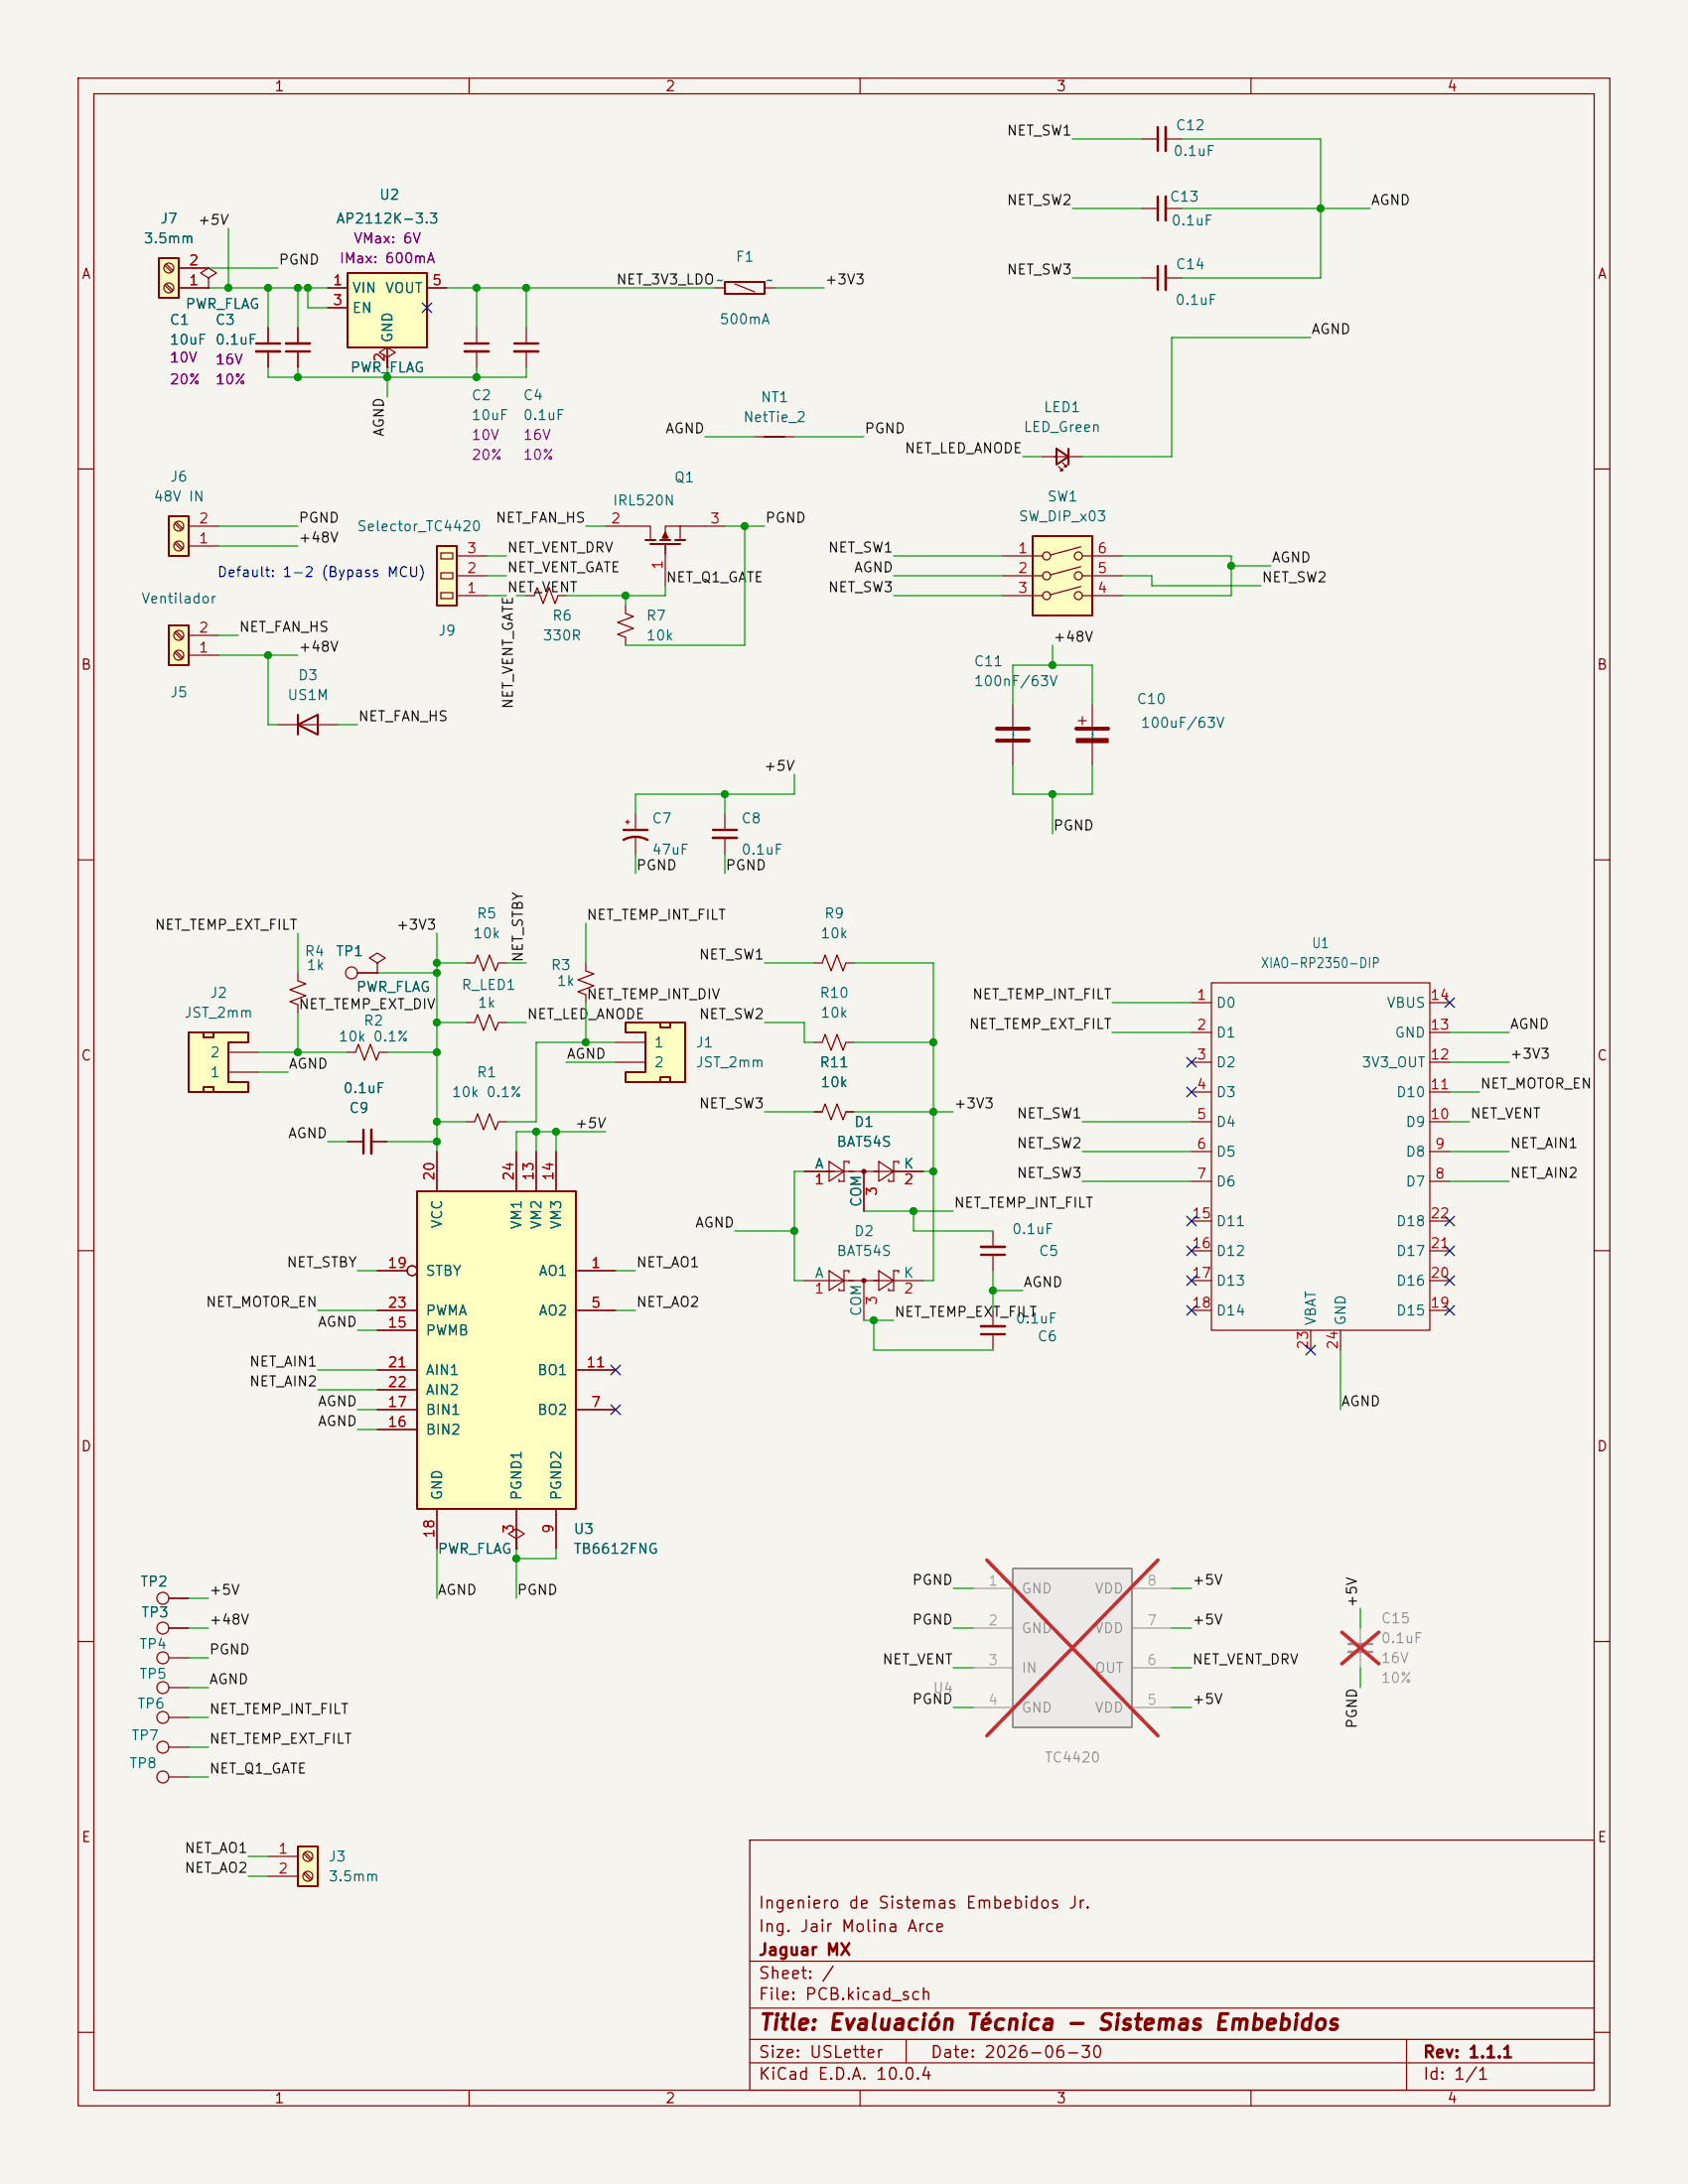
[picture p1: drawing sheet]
<svg xmlns="http://www.w3.org/2000/svg" width="216mm" height="279mm" viewBox="0 0 216 279" stroke-linecap="round" stroke-linejoin="round" font-family="sans-serif">
<path d="M0 0h215.9v279.4h-215.9z" fill="#f5f4ef" stroke="#f5f4ef" stroke-width=".13"/>
<g fill="none" stroke="#840000" stroke-width=".15">
<path d="M10 10h195.9v259.4h-195.9zM12 12h191.9v255.4h-191.9zM60 10v2M110 10v2M160 10v2M146 26.7h2.1M149.1 26.7h2M10 60h2M203.9 60h2M10 110h2M92.7 104.1v2.1M92.7 107.2v2"/>
<path d="M203.9 110h2M10 160h2M203.9 160h2M10 210h2M203.9 210h2M95.9 235.4h108v32h-108zM10 260h2M95.9 256.9h108M95.9 250.9h108M203.9 260h2M60 267.4v2M95.9 263.9h108"/>
<path d="M95.9 260.9h108M110 267.4v2M115.9 260.9v3M160 267.4v2M179.9 260.9v6.5"/>
</g>
<path d="M148.1 25.1v3.1M91.2 106.2h3" fill="none" stroke="#840000" stroke-width=".3"/>
<path d="M149.1 25.1v3.1M91.2 107.2h3" fill="none" stroke="#840000" stroke-width=".33"/>
<path d="M20.3 33h2.6v5.1h-2.6z" fill="#ffffc2"/>
<path d="M20.3 33h2.6v5.1h-2.6z" fill="none" stroke="#840000" stroke-width=".25"/>
<g fill="none" stroke="#840000" stroke-width=".15">
<path d="M21.1 36.5l.8 .8M21.1 34l.8 .8M21.3 36.3l.8 .9M21.3 33.8l.8 .8M22.9 36.8h3.8M22.9 34.3h3.8M67.3 41.9v2M67.3 45v2"/>
<circle cx="21.6" cy="36.8" r=".63"/>
<circle cx="21.6" cy="34.3" r=".63"/>
</g>
<path d="M65.8 43.9h3" fill="none" stroke="#840000" stroke-width=".3"/>
<path d="M65.8 45h3" fill="none" stroke="#840000" stroke-width=".33"/>
<path d="M21.6 80h2.5v5.1h-2.5z" fill="#ffffc2"/>
<path d="M92.7 36.1h5.1v1.5h-5.1zM97.8 55.9h2.5M135.1 57.4l1.6 1-1.6 1zM136.7 57.4v2M21.6 80h2.5v5.1h-2.5z" fill="none" stroke="#840000" stroke-width=".25"/>
<g fill="none" stroke="#840000" stroke-width=".15">
<path d="M91.4 36.8h1.3M94 36.3l2.5 1M97.8 36.8h1.3M146 35.6h2.1M149.1 35.6h2M38.1 41.9v2M38.1 45v2M96.5 55.9h5.1M133.3 58.4h5.1M135.4 59.7l.5 .5h-.3h.3v-.3M135.9 59.2l.5 .5h-.3h.3v-.3M22.4 83.5l.8 .8"/>
<path d="M22.4 80.9l.8 .9M22.5 83.3l.9 .9M22.5 80.8l.9 .8M24.1 83.8h3.8M24.1 81.3h3.8M137.9 92.2h1M138.4 91.7v1M139.7 90.2v2.8M139.7 95v2.8"/>
<circle cx="22.9" cy="83.8" r=".63"/>
<circle cx="22.9" cy="81.3" r=".63"/>
</g>
<path d="M148.1 34v3.1M36.6 45h3" fill="none" stroke="#840000" stroke-width=".3"/>
<path d="M149.1 34v3.1M36.6 43.9h3" fill="none" stroke="#840000" stroke-width=".33"/>
<path d="M137.7 93.2h4" fill="none" stroke="#840000" stroke-width=".51"/>
<path d="M137.7 94.5h4v.5h-4z" fill="#840000" stroke="#840000" stroke-width=".15"/>
<path d="M132.1 68.6h7.6v10.1h-7.6z" fill="#ffffc2"/>
<g fill="none" stroke="#840000" stroke-width=".15">
<path d="M128.3 71.1h5M128.3 73.7h5M128.3 76.2h5M138.3 70l-3.9 1M138.3 72.5l-3.9 1M138.3 75l-3.9 1.1M138.4 71.1h5.1M138.4 73.7h5.1M138.4 76.2h5.1M35.6 92.7h7.6"/>
<circle cx="133.9" cy="71.1" r=".51"/>
<circle cx="133.9" cy="76.2" r=".51"/>
<circle cx="133.9" cy="73.7" r=".51"/>
<circle cx="137.9" cy="71.1" r=".51"/>
<circle cx="137.9" cy="73.7" r=".51"/>
<circle cx="137.9" cy="76.2" r=".51"/>
</g>
<path d="M132.1 68.6h7.6v10.1h-7.6zM38.1 92.7l2.5-1.3v2.6zM38.1 91.4v2.6" fill="none" stroke="#840000" stroke-width=".25"/>
<path d="M55.9 69.9h2.5v7.6h-2.5z" fill="#ffffc2"/>
<path d="M55.9 69.9h2.5v7.6h-2.5z" fill="none" stroke="#840000" stroke-width=".25"/>
<path d="M49.5 45.7l1-.6-1-.6-1 .6 1 .6v1.3M49.5 47h.1M56.4 75.8h1.5v.8h-1.5zM56.4 73.3h1.5v.7h-1.5zM56.4 70.7h1.5v.8h-1.5zM58.4 76.2h3.8M58.4 73.7h3.8M58.4 71.1h3.8M59.7 123.2h1l.4-1 .7 2 .8-2 .8 2 .4-1h1" fill="none" stroke="#840000" stroke-width=".15"/>
<path d="M44.4 34.9h10.2v9.6h-10.2z" fill="#ffffc2"/>
<path d="M44.4 34.9h10.2v9.6h-10.2z" fill="none" stroke="#840000" stroke-width=".25"/>
<g fill="none" stroke="#840000" stroke-width=".15">
<path d="M41.9 36.8h2.5M41.9 39.4h2.5M54.6 36.8h2.5M34.3 41.9v2M34.3 45v2M49.5 44.5v2.5M67.3 76.2h1l.4-1 .8 2 .7-2 .8 2 .4-1h1M45.7 124.5h2.6M74.9 123.2v1l1 .4-2 .7 2 .8-2 .8 1 .4v1"/>
<circle cx="45" cy="124.5" r=".76"/>
</g>
<path d="M32.8 43.9h3" fill="none" stroke="#840000" stroke-width=".3"/>
<path d="M32.8 45h3" fill="none" stroke="#840000" stroke-width=".33"/>
<path d="M21.6 66h2.5v5.1h-2.5z" fill="#ffffc2"/>
<path d="M21.6 66h2.5v5.1h-2.5zM82.5 69.1h1.3M83.2 69.6h3.8M84.5 69.1h1.2M86.4 69.1h1.2" fill="none" stroke="#840000" stroke-width=".25"/>
<g fill="none" stroke="#840000" stroke-width=".15">
<path d="M146 17.8h2.1M149.1 17.8h2M26.7 35.6l1-.7-1-.6-1 .6 1 .7v1.2M26.7 36.8h.1M61 41.9v2M61 45v2M22.4 69.5l.8 .9M22.4 67l.8 .8M22.5 69.3l.9 .9M22.5 66.8l.9 .8M24.1 69.9h3.8M24.1 67.3h3.8"/>
<path d="M77.5 67.3h5.7v1.8M80 77.5v1l1 .4-2 .7 2 .8-2 .8 1 .3v1.1M85.1 69.6v5.3M87 67.3h-1.9v1.8M92.7 67.3h-5.7v1.8M129.5 90.2v2.8M129.5 95v2.8M80 105.2h.5M80.3 104.9v.5M81.3 104.1v2.1M81.3 107.2v2M38.1 124.5v1l1 .4-2 .7 2 .8-2 .7 1 .4v1"/>
<path d="M44.4 134.6h1.1l.3-1 .8 2 .8-2 .7 2 .4-1h1M48.3 123.2l1-.6-1-.7-1.1 .7 1.1 .6v1.3M48.3 124.5h.1M59.7 130.8h1l.4-1 .7 2 .8-2 .8 2 .4-1h1M104.1 123.2h1.1l.3-1 .8 2 .8-2 .7 2 .4-1h1M104.1 133.4h1.1l.3-1.1 .8 2.1 .8-2.1 .7 2.1 .4-1h1M152.4 128.3h2.5M152.4 132.1h2.5M152.4 135.9h2.5M152.4 139.7h2.5M154.9 125.7h28v44.5h-28zM182.9 128.3h2.5"/>
<path d="M182.9 132.1h2.5M182.9 135.9h2.5M182.9 139.7h2.5M152.4 143.5h2.5M152.4 147.3h2.5M152.4 151.1h2.5M152.4 156.2h2.5M182.9 143.5h2.5M182.9 147.3h2.5M182.9 151.1h2.5M182.9 156.2h2.5M152.4 160h2.5"/>
<path d="M152.4 163.8h2.5M152.4 167.6h2.5M167.6 170.2v2.5M171.4 170.2v2.5M182.9 160h2.5M182.9 163.8h2.5M182.9 167.6h2.5"/>
<circle cx="22.9" cy="69.8" r=".63"/>
<circle cx="22.9" cy="67.3" r=".63"/>
</g>
<path d="M127.5 93.2h4.1M127.5 94.7h4.1" fill="none" stroke="#840000" stroke-width=".51"/>
<path d="M172.5 210.3h3" fill="none" stroke="#9c9b98" stroke-width=".3"/>
<path d="M172.5 211.3h3" fill="none" stroke="#9c9b98" stroke-width=".33"/>
<path d="M174 208.3v2M174 211.3v2.1" fill="none" stroke="#9c9b98" stroke-width=".15"/>
<path d="M171.6 208.8l4.8 4M176.4 208.8l-4.8 4" fill="none" stroke="#e12e31" stroke-width=".46"/>
<path d="M148.1 16.3v3M59.4 43.9h3.1M79.8 107.4a3.2 3.2 0 0 1 3 0M79.8 106.2h3" fill="none" stroke="#840000" stroke-width=".3"/>
<path d="M149.1 16.3v3M59.4 45h3.1" fill="none" stroke="#840000" stroke-width=".33"/>
<path d="M85.1 68.1l.4 .7h-.8z" fill="#840000" stroke="#840000" stroke-width=".15"/>
<path d="M80 130.8h7.6v7.6h-7.6v-1.2h2.5v-5.1h-2.5z" fill="#ffffc2"/>
<path d="M80 130.8h7.6v7.6h-7.6v-1.2h2.5v-5.1h-2.5zM84.5 130.8h1.2v.6h-1.2zM84.5 137.8h1.2v.6h-1.2z" fill="none" stroke="#840000" stroke-width=".25"/>
<g fill="none" stroke="#840000" stroke-width=".15">
<path d="M78.7 133.4h3.8M78.7 135.9h3.8M44.4 146.1h2.1M47.5 146.1h2M59.7 143.5h1l.4-1 .7 2 .8-2 .8 2 .4-1h1M102.9 149.9h15.2M104.1 142.2h1.1l.3-1 .8 2.1 .8-2.1 .7 2.1 .4-1.1h1M106 148.6l1.9 1.3-1.9 1.2zM108.6 148.8v-.2h-.7v2.5h-.6v-.2M110.5 149.9v5M112.4 148.6l1.9 1.3-1.9 1.2zM114.9 148.8v-.2h-.6v2.5h-.6v-.2"/>
<path d="M102.9 163.8h15.2M106 162.6l1.9 1.2-1.9 1.3zM108.6 162.8v-.2h-.7v2.5h-.6v-.3M110.5 163.8v5.1M112.4 162.6l1.9 1.2-1.9 1.3zM114.9 162.8v-.2h-.6v2.5h-.6v-.3M66 196.9l1.1-.7-1.1-.6-1 .6 1 .7v1.2M66 198.1h.1"/>
</g>
<g fill="#840000" stroke="#840000" stroke-width=".15">
<circle cx="110.5" cy="149.9" r=".25"/>
<circle cx="110.5" cy="163.8" r=".25"/>
</g>
<path d="M46.5 144.5v3.1" fill="none" stroke="#840000" stroke-width=".3"/>
<path d="M47.5 144.5v3.1" fill="none" stroke="#840000" stroke-width=".33"/>
<path d="M24.1 132.1h7.6v1.3h-2.5v5h2.5v1.3h-7.6z" fill="#ffffc2"/>
<path d="M24.1 132.1h7.6v1.3h-2.5v5h2.5v1.3h-7.6zM26 139.1h1.3v.6h-1.3zM26 132.1h1.3v.6h-1.3z" fill="none" stroke="#840000" stroke-width=".25"/>
<g fill="none" stroke="#840000" stroke-width=".15">
<path d="M29.2 137.2h3.8M29.2 134.6h3.8M127 157.5v2M127 160.5v2.1M127 167.6v2.1M127 170.7v2M21.6 204.5h2.5"/>
<circle cx="20.8" cy="204.5" r=".76"/>
</g>
<path d="M125.5 170.7h3M125.5 160.5h3" fill="none" stroke="#840000" stroke-width=".3"/>
<path d="M125.5 159.5h3M125.5 169.7h3" fill="none" stroke="#840000" stroke-width=".33"/>
<path d="M129.5 200.7h15.3v20.3h-15.3z" fill="#ebeae8"/>
<path d="M129.5 200.7h15.3v20.3h-15.3z" fill="none" stroke="#9c9b98" stroke-width=".25"/>
<path d="M124.5 203.2h5M124.5 208.3h5M124.5 213.4h5M124.5 218.4h5M144.8 203.2h5.1M144.8 208.3h5.1M144.8 213.4h5.1M144.8 218.4h5.1" fill="none" stroke="#9c9b98" stroke-width=".15"/>
<path d="M126.2 199.6l21.9 22.5M148.1 199.6l-21.9 22.5" fill="none" stroke="#e12e31" stroke-width=".46"/>
<path d="M53.3 152.4h20.4v40.6h-20.4z" fill="#ffffc2"/>
<path d="M53.3 152.4h20.4v40.6h-20.4z" fill="none" stroke="#840000" stroke-width=".25"/>
<g fill="none" stroke="#840000" stroke-width=".15">
<path d="M55.9 147.3v5.1M66 147.3v5.1M68.6 147.3v5.1M71.1 147.3v5.1M48.3 162.6h3.8M48.3 167.6h5M48.3 175.3h5M48.3 170.2h5M48.3 177.8h5M73.7 162.6h5M73.7 167.6h5M73.7 175.3h5"/>
<path d="M48.3 180.3h5M48.3 182.9h5M55.9 193v5.1M66 193v5.1M71.1 193v5.1M73.7 180.3h5M21.6 215.9h2.5M21.6 219.7h2.5M21.6 223.5h2.5M21.6 227.3h2.5"/>
<circle cx="52.7" cy="162.6" r=".63"/>
<circle cx="20.8" cy="219.7" r=".76"/>
<circle cx="20.8" cy="215.9" r=".76"/>
<circle cx="20.8" cy="223.5" r=".76"/>
<circle cx="20.8" cy="227.3" r=".76"/>
</g>
<path d="M38.1 236.2h2.5v5.1h-2.5z" fill="#ffffc2"/>
<path d="M38.1 236.2h2.5v5.1h-2.5z" fill="none" stroke="#840000" stroke-width=".25"/>
<g fill="none" stroke="#840000" stroke-width=".15">
<path d="M22.9 36.8h3.8M22.9 34.3h3.8M26.7 36.8h.1M41.9 36.8h2.5M41.9 39.4h2.5M54.6 36.8h2.5M34.3 41.9v2M34.3 45v2M38.1 41.9v2M38.1 45v2M49.5 47h.1M49.5 44.5v2.5"/>
<path d="M45.7 124.5h2.6M48.3 124.5h.1M44.4 146.1h2.1M47.5 146.1h2M55.9 147.3v5.1M66 147.3v5.1M68.6 147.3v5.1M71.1 147.3v5.1M102.9 149.9h3.8M104.1 142.2h1.1M108.2 142.2h1M110.5 149.9v5"/>
<path d="M114.3 149.9h3.8M48.3 162.6h3.8M48.3 167.6h5M48.3 175.3h5M48.3 170.2h5M48.3 177.8h5M73.7 162.6h5M73.7 167.6h5M73.7 175.3h5M48.3 180.3h5M48.3 182.9h5M55.9 193v5.1"/>
<path d="M66 198.1h.1M66 193v5.1M71.1 193v5.1M73.7 180.3h5M21.6 212.1h2.5M21.6 208.3h2.5M21.6 204.5h2.5M34.3 237.5h3.8M38.8 237.2l.9 .8M38.8 239.7l.9 .8M39 237l.9 .8M39 239.5l.9 .9"/>
<path d="M34.3 240h3.8"/>
<circle cx="52.7" cy="162.6" r=".63"/>
<circle cx="20.8" cy="208.3" r=".76"/>
<circle cx="20.8" cy="212.1" r=".76"/>
<circle cx="39.4" cy="237.5" r=".63"/>
<circle cx="39.4" cy="240" r=".63"/>
</g>
<g fill="none" stroke="#009600" stroke-width=".15">
<path d="M137.2 17.8h8.8M151.1 17.8h17.8v17.8h-17.8M26.7 36.8h15.2M26.7 34.3h8.9M29.2 29.2v7.6M34.3 36.8v5.1M38.1 36.8v5.1M39.4 36.8v2.6h2.5M57.1 36.8h34.3M61 36.8v5.1M67.3 36.8v5.1M99.1 36.8h6.3"/>
<path d="M137.2 26.7h8.8M137.2 35.6h8.8M151.1 26.7h24.2M34.3 47v1.3h33v-1.3M38.1 47v1.3M49.5 47v3.8M61 47v1.3M90.2 55.9h6.3M101.6 55.9h8.9M130.8 58.4h2.5M167.6 43.2h-17.7v15.2h-11.5M27.9 67.3h10.2"/>
<path d="M27.9 69.9h10.2M62.2 76.2h2.6M62.2 71.1h2.6M62.2 73.7h2.6M66 76.2h1.3M74.9 67.3h2.6M80 76.2v1.3M85.1 74.9v1.3h-12.7M92.7 67.3h5.1M95.2 67.3v15.3h-15.2M114.3 76.2h14M114.3 71.1h14"/>
<path d="M114.3 73.7h14M143.5 71.1h14v5.1h-14M143.5 73.7h3.8v1.2h14M157.5 72.4h5.1M27.9 83.8h10.2M27.9 81.3h2.6M34.3 83.8v8.9h1.3M43.2 92.7h2.5M101.6 99.1v2.5h-20.3v2.5M129.5 97.8v3.8h10.2v-3.8M129.5 90.2v-5.1h10.2v5.1M134.6 82.6v2.5"/>
<path d="M38.1 119.4v5.1M55.9 119.4v27.9M74.9 118.1v5.1M81.3 109.2v2.6M92.7 101.6v2.5M92.7 109.2v2.6M134.6 101.6v5.1M33 134.6h11.4M33 137.2h3.8M38.1 129.5v5.1M48.3 124.5h7.6M49.5 134.6h6.4"/>
<path d="M55.9 130.8h3.8M55.9 123.2h3.8M64.8 130.8h2.5M64.8 123.2h2.5M72.4 135.9h6.3M74.9 128.3v5.1M78.7 133.4h-10.1v10.1h-3.8M97.8 130.8h5.1v2.6h1.2M97.8 123.2h6.3M109.2 133.4h10.2M109.2 123.2h10.2v40.6h-1.3M142.2 132.1h10.2"/>
<path d="M142.2 128.3h10.2M185.4 135.9h7.6M185.4 132.1h7.6M185.4 139.7h3.8M41.9 146.1h2.5M49.5 146.1h6.4M55.9 143.5h3.8M68.6 144.8v2.5M71.1 144.8v2.5M77.5 144.8h-11.5v2.5M94 157.5h7.6M97.8 142.2h6.3"/>
<path d="M102.9 149.9h-1.3v13.9h1.3M109.2 142.2h12.7M110.5 154.9h11.4M116.8 154.9v2.6h10.2M118.1 149.9h1.3M138.4 147.3h14M138.4 143.5h14M138.4 151.1h14M185.4 147.3h7.6M185.4 143.5h2.6M185.4 151.1h7.6M40.6 167.6h7.7"/>
<path d="M40.6 177.8h7.7M40.6 175.3h7.7M45.7 162.6h2.6M45.7 170.2h2.6M78.7 162.6h2.6M78.7 167.6h2.6M110.5 168.9h3.8M111.8 168.9v3.8h15.2M127 165.1h3.8M127 162.6v5M171.4 172.7v7.6M45.7 180.3h2.6"/>
<path d="M45.7 182.9h2.6M55.9 198.1v6.4M66 198.1v6.4M71.1 198.1v1.3h-5.1M24.1 208.3h2.6M24.1 219.7h2.6M24.1 215.9h2.6M24.1 204.5h2.6M24.1 212.1h2.6M121.9 213.4h2.6M121.9 203.2h2.6M121.9 208.3h2.6"/>
<path d="M121.9 218.4h2.6M149.9 213.4h2.5M149.9 203.2h2.5M149.9 208.3h2.5M149.9 218.4h2.5M174 205.7v2.6M174 213.4v2.5M24.1 223.5h2.6M24.1 227.3h2.6M31.7 237.5h2.6M31.7 240h2.6"/>
</g>
<g fill="none" stroke="#000084" stroke-width=".15">
<path d="M54 38.8l1.2 1.2M55.2 38.8l-1.2 1.2M151.8 139.1l1.2 1.2M151.8 135.3l1.2 1.2M153 139.1l-1.2 1.2M153 135.3l-1.2 1.2M184.8 127.7l1.2 1.2M186 127.7l-1.2 1.2M151.8 155.6l1.2 1.2M151.8 159.4l1.2 1.2M153 155.6l-1.2 1.2M153 159.4l-1.2 1.2"/>
<path d="M184.8 155.6l1.2 1.2M184.8 159.4l1.2 1.2M186 155.6l-1.2 1.2M186 159.4l-1.2 1.2M78.1 174.7l1.2 1.2M78.1 179.7l1.2 1.2M79.3 174.7l-1.2 1.2M79.3 179.7l-1.2 1.2M151.8 163.2l1.2 1.2M151.8 167l1.2 1.2M153 163.2l-1.2 1.2M153 167l-1.2 1.2"/>
<path d="M167 172.1l1.2 1.2M168.2 172.1l-1.2 1.2M184.8 163.2l1.2 1.2M184.8 167l1.2 1.2M186 163.2l-1.2 1.2M186 167l-1.2 1.2"/>
</g>
<g fill="#009600" stroke="#009600" stroke-width=".13">
<circle cx="61" cy="36.8" r=".46"/>
<circle cx="38.1" cy="48.3" r=".46"/>
<circle cx="49.5" cy="48.3" r=".46"/>
<circle cx="29.2" cy="36.8" r=".46"/>
<circle cx="34.3" cy="36.8" r=".46"/>
<circle cx="39.4" cy="36.8" r=".46"/>
<circle cx="61" cy="48.3" r=".46"/>
<circle cx="38.1" cy="36.8" r=".46"/>
<circle cx="134.6" cy="85.1" r=".46"/>
<circle cx="157.5" cy="72.4" r=".46"/>
<circle cx="95.2" cy="67.3" r=".46"/>
<circle cx="67.3" cy="36.8" r=".46"/>
<circle cx="80" cy="76.2" r=".46"/>
<circle cx="134.6" cy="101.6" r=".46"/>
<circle cx="119.4" cy="133.4" r=".46"/>
<circle cx="92.7" cy="101.6" r=".46"/>
<circle cx="34.3" cy="83.8" r=".46"/>
<circle cx="168.9" cy="26.7" r=".46"/>
<circle cx="127" cy="165.1" r=".46"/>
<circle cx="68.6" cy="144.8" r=".46"/>
<circle cx="71.1" cy="144.8" r=".46"/>
<circle cx="74.9" cy="133.4" r=".46"/>
<circle cx="111.8" cy="168.9" r=".46"/>
<circle cx="55.9" cy="143.5" r=".46"/>
<circle cx="101.6" cy="157.5" r=".46"/>
<circle cx="55.9" cy="124.5" r=".46"/>
<circle cx="55.9" cy="134.6" r=".46"/>
<circle cx="55.9" cy="130.8" r=".46"/>
<circle cx="55.9" cy="123.2" r=".46"/>
<circle cx="38.1" cy="134.6" r=".46"/>
<circle cx="119.4" cy="142.2" r=".46"/>
<circle cx="119.4" cy="149.9" r=".46"/>
<circle cx="116.8" cy="154.9" r=".46"/>
<circle cx="55.9" cy="146.1" r=".46"/>
<circle cx="66" cy="199.4" r=".46"/>
</g>
<text font-size="2" fill="#840000" x="96.9" y="260.2">Title: Evaluación Técnica - Sistemas Embebidos</text>
<g font-size="1.5" fill="#840000">
<text x="96.9" y="244.5">Ingeniero de Sistemas Embebidos Jr.</text>
<text x="96.9" y="250.5">Jaguar MX</text>
<text x="96.9" y="247.5">Ing. Jair Molina Arce</text>
<text x="96.9" y="256.2">File: PCB.kicad_sch</text>
<text x="96.9" y="253.5">Sheet: /</text>
<text x="96.9" y="263.6">Size: USLetter</text>
<text x="118.9" y="263.6">Date: 2026-06-30</text>
<text x="181.9" y="263.6">Rev: 1.1.1</text>
<text x="96.9" y="266.4">KiCad E.D.A. 10.0.4</text>
<text x="181.9" y="266.4">Id: 1/1</text>
</g>
<g font-size="1.3" fill="#840000">
<text x="35" y="12">1</text>
<text x="85" y="12">2</text>
<text x="135" y="12">3</text>
<text x="185" y="12">4</text>
<text x="10.3" y="36">A</text>
<text x="204.2" y="36">A</text>
<text x="10.3" y="86">B</text>
<text x="204.2" y="86">B</text>
<text x="10.3" y="136">C</text>
<text x="204.2" y="136">C</text>
<text x="10.3" y="186">D</text>
<text x="204.2" y="186">D</text>
<text x="10.3" y="236">E</text>
<text x="204.2" y="236">E</text>
<text x="35" y="269.4">1</text>
<text x="85" y="269.4">2</text>
<text x="135" y="269.4">3</text>
<text x="185" y="269.4">4</text>
</g>
<g font-size="1.3" fill="#0f0f0f">
<text x="128.7" y="17.7">NET_SW1</text>
<text x="25.1" y="29.1">+5V</text>
<text x="128.7" y="26.5">NET_SW2</text>
<text x="175.3" y="26.5">AGND</text>
<text x="35.6" y="34.2">PGND</text>
<text x="128.7" y="35.4">NET_SW3</text>
<text x="78.7" y="36.7">NET_3V3_LDO~</text>
<text x="105.4" y="36.7">+3V3</text>
<text x="167.6" y="43.1">AGND</text>
<text x="49.4" y="56" transform="rotate(-90 49.4 56)">AGND</text>
<text x="85" y="55.8">AGND</text>
<text x="110.5" y="55.8">PGND</text>
<text x="115.6" y="58.3">NET_LED_ANODE</text>
<text x="38.1" y="69.7">+48V</text>
<text x="38.1" y="67.2">PGND</text>
<text x="63.3" y="67.2">NET_FAN_HS</text>
<text x="64.8" y="71">NET_VENT_DRV</text>
<text x="97.8" y="67.2">PGND</text>
<text x="105.8" y="71">NET_SW1</text>
<text x="64.8" y="73.5">NET_VENT_GATE</text>
<text x="64.8" y="76.1">NET_VENT</text>
<text x="85.1" y="74.8">NET_Q1_GATE</text>
<text x="105.8" y="76.1">NET_SW3</text>
<text x="109.1" y="73.5">AGND</text>
<text x="161.3" y="74.8">NET_SW2</text>
<text x="162.6" y="72.3">AGND</text>
<text x="30.5" y="81.2">NET_FAN_HS</text>
<text x="38.1" y="83.7">+48V</text>
<text x="134.6" y="82.4">+48V</text>
<text x="45.7" y="92.6">NET_FAN_HS</text>
<text x="65.9" y="90.8" transform="rotate(-90 65.9 90.8)">NET_VENT_GATE</text>
<text x="97.5" y="98.9">+5V</text>
<text x="134.6" y="106.6">PGND</text>
<text x="81.3" y="111.6">PGND</text>
<text x="92.7" y="111.6">PGND</text>
<text x="19.7" y="119.3">NET_TEMP_EXT_FILT</text>
<text x="50.6" y="119.3">+3V3</text>
<text x="74.9" y="118">NET_TEMP_INT_FILT</text>
<text x="67.2" y="123.2" transform="rotate(-90 67.2 123.2)">NET_STBY</text>
<text x="89.3" y="123.1">NET_SW1</text>
<text x="38.1" y="129.4">NET_TEMP_EXT_DIV</text>
<text x="67.3" y="130.7">NET_LED_ANODE</text>
<text x="74.9" y="128.1">NET_TEMP_INT_DIV</text>
<text x="89.3" y="130.7">NET_SW2</text>
<text x="123.8" y="132">NET_TEMP_EXT_FILT</text>
<text x="124.3" y="128.1">NET_TEMP_INT_FILT</text>
<text x="193" y="132">AGND</text>
<text x="36.8" y="137">AGND</text>
<text x="72.4" y="135.8">AGND</text>
<text x="193" y="135.8">+3V3</text>
<text x="89.3" y="142.1">NET_SW3</text>
<text x="121.9" y="142.1">+3V3</text>
<text x="129.9" y="143.4">NET_SW1</text>
<text x="188" y="143.4">NET_VENT</text>
<text x="189.2" y="139.6">NET_MOTOR_EN</text>
<text x="36.7" y="145.9">AGND</text>
<text x="73.4" y="144.7">+5V</text>
<text x="129.9" y="147.2">NET_SW2</text>
<text x="193" y="147.2">NET_AIN1</text>
<text x="121.9" y="154.8">NET_TEMP_INT_FILT</text>
<text x="129.9" y="151">NET_SW3</text>
<text x="193" y="151">NET_AIN2</text>
<text x="88.8" y="157.4">AGND</text>
<text x="26.2" y="167.5">NET_MOTOR_EN</text>
<text x="36.6" y="162.4">NET_STBY</text>
<text x="81.3" y="162.4">NET_AO1</text>
<text x="81.3" y="167.5">NET_AO2</text>
<text x="130.8" y="165">AGND</text>
<text x="40.6" y="170.1">AGND</text>
<text x="114.3" y="168.8">NET_TEMP_EXT_FILT</text>
<text x="31.8" y="175.1">NET_AIN1</text>
<text x="31.8" y="177.7">NET_AIN2</text>
<text x="40.6" y="182.8">AGND</text>
<text x="40.6" y="180.2">AGND</text>
<text x="171.4" y="180.2">AGND</text>
<text x="116.6" y="203.1">PGND</text>
<text x="152.4" y="203.1">+5V</text>
<text x="26.7" y="208.2">+48V</text>
<text x="26.7" y="204.3">+5V</text>
<text x="55.9" y="204.3">AGND</text>
<text x="66" y="204.3">PGND</text>
<text x="116.6" y="208.2">PGND</text>
<text x="152.4" y="208.2">+5V</text>
<text x="173.9" y="205.7" transform="rotate(-90 173.9 205.7)">+5V</text>
<text x="26.7" y="212">PGND</text>
<text x="26.7" y="215.8">AGND</text>
<text x="112.8" y="213.2">NET_VENT</text>
<text x="152.4" y="213.2">NET_VENT_DRV</text>
<text x="26.7" y="219.6">NET_TEMP_INT_FILT</text>
<text x="116.6" y="218.3">PGND</text>
<text x="152.4" y="218.3">+5V</text>
<text x="173.9" y="221.2" transform="rotate(-90 173.9 221.2)">PGND</text>
<text x="26.7" y="227.2">NET_Q1_GATE</text>
<text x="26.7" y="223.4">NET_TEMP_EXT_FILT</text>
<text x="23.5" y="237.4">NET_AO1</text>
<text x="23.5" y="239.9">NET_AO2</text>
</g>
<g font-size="1.3" fill="#006464">
<text x="150.3" y="17">C12</text>
<text x="150" y="20.3">0.1uF</text>
<text x="20.4" y="28.9">J7</text>
<text x="42.9" y="28.9">AP2112K-3.3</text>
<text x="48.4" y="25.9">U2</text>
<text x="149.5" y="26.1">C13</text>
<text x="149.7" y="29.2">0.1uF</text>
<text x="18.3" y="31.5">3.5mm</text>
<text x="94" y="33.8">F1</text>
<text x="150.3" y="34.8">C14</text>
<text x="21.6" y="41.9">C1</text>
<text x="23.6" y="39.8">PWR_FLAG</text>
<text x="27.4" y="41.9">C3</text>
<text x="45" y="37.8">VIN</text>
<text x="45" y="40.3">EN</text>
<text x="49.2" y="37.8">VOUT</text>
<text x="91.9" y="41.8">500mA</text>
<text x="97.9" y="36.8">~</text>
<text x="150.2" y="39.3">0.1uF</text>
<text x="21.6" y="44.4">10uF</text>
<text x="27.4" y="44.4">0.1uF</text>
<text x="44.7" y="48">PWR_FLAG</text>
<text x="50.5" y="43.9" transform="rotate(-90 50.5 43.9)">GND</text>
<text x="60.2" y="51.5">C2</text>
<text x="66.8" y="51.5">C4</text>
<text x="97.2" y="51.8">NT1</text>
<text x="133.4" y="53">LED1</text>
<text x="60.2" y="54.1">10uF</text>
<text x="66.8" y="54.1">0.1uF</text>
<text x="95" y="54.3">NetTie_2</text>
<text x="130.8" y="55.6">LED_Green</text>
<text x="19.6" y="64.5">48V IN</text>
<text x="21.7" y="61.9">J6</text>
<text x="78.3" y="65">IRL520N</text>
<text x="86.1" y="62">Q1</text>
<text x="133.9" y="64.5">SW1</text>
<text x="45.6" y="68.3">Selector_TC4420</text>
<text x="130.2" y="67">SW_DIP_x03</text>
<text x="18" y="77.5">Ventilador</text>
<text x="56" y="81.6">J9</text>
<text x="69.3" y="82.3">330R</text>
<text x="70.5" y="79.7">R6</text>
<text x="82.6" y="79.7">R7</text>
<text x="82.6" y="82.3">10k</text>
<text x="21.7" y="89.5">J5</text>
<text x="36.7" y="89.9">US1M</text>
<text x="38" y="87.3">D3</text>
<text x="124.5" y="85.6">C11</text>
<text x="124.5" y="88.1">100nF/63V</text>
<text x="130.5" y="94.3" transform="rotate(-90 130.5 94.3)">~</text>
<text x="140.7" y="94.3" transform="rotate(-90 140.7 94.3)">~</text>
<text x="145.3" y="90.4">C10</text>
<text x="145.8" y="93.4">100uF/63V</text>
<text x="83.3" y="105.7">C7</text>
<text x="94.7" y="105.7">C8</text>
<text x="83.3" y="109.7">47uF</text>
<text x="94.7" y="109.7">0.1uF</text>
<text x="60.9" y="117.8">R5</text>
<text x="105.3" y="117.8">R9</text>
<text x="38.9" y="122.6">R4</text>
<text x="39.1" y="124.4">1k</text>
<text x="42.9" y="122.6">TP1</text>
<text x="60.4" y="120.4">10k</text>
<text x="70.4" y="124.4">R3</text>
<text x="104.9" y="120.4">10k</text>
<text x="161.2" y="124.2">XIAO-RP2350-DIP</text>
<text x="167.7" y="121.6">U1</text>
<text x="23.5" y="130.5">JST_2mm</text>
<text x="26.7" y="128">J2</text>
<text x="45.5" y="127.2">PWR_FLAG</text>
<text x="46.4" y="131.5">R2</text>
<text x="58.9" y="127">R_LED1</text>
<text x="61" y="129.2">1k</text>
<text x="71.1" y="126.4">1k</text>
<text x="104.7" y="128">R10</text>
<text x="104.9" y="130.5">10k</text>
<text x="155.4" y="129.2">D0</text>
<text x="177.3" y="129.2">VBUS</text>
<text x="26.8" y="135.6">2</text>
<text x="43.2" y="133.6">10k 0.1%</text>
<text x="83.6" y="134.3">1</text>
<text x="83.6" y="136.9">2</text>
<text x="88.9" y="134.3">J1</text>
<text x="88.9" y="136.9">JST_2mm</text>
<text x="104.7" y="136.9">R11</text>
<text x="155.4" y="133.1">D1</text>
<text x="155.4" y="136.9">D2</text>
<text x="174.1" y="136.9">3V3_OUT</text>
<text x="178.3" y="133.1">GND</text>
<text x="26.8" y="138.1">1</text>
<text x="43.8" y="140.2">0.1uF</text>
<text x="44.6" y="142.7">C9</text>
<text x="57.7" y="140.7">10k 0.1%</text>
<text x="60.9" y="138.1">R1</text>
<text x="104.9" y="139.4">10k</text>
<text x="155.4" y="140.7">D3</text>
<text x="178.5" y="140.7">D10</text>
<text x="104.1" y="149.8">A</text>
<text x="106.9" y="147">BAT54S</text>
<text x="109.1" y="144.5">D1</text>
<text x="115.5" y="149.8">K</text>
<text x="155.4" y="144.5">D4</text>
<text x="155.4" y="148.3">D5</text>
<text x="179.7" y="148.3">D8</text>
<text x="179.7" y="144.5">D9</text>
<text x="110.5" y="154.5" transform="rotate(-90 110.5 154.5)">COM</text>
<text x="155.4" y="152.1">D6</text>
<text x="179.7" y="152.1">D7</text>
<text x="56.9" y="157.2" transform="rotate(-90 56.9 157.2)">VCC</text>
<text x="67" y="157.4" transform="rotate(-90 67 157.4)">VM1</text>
<text x="69.6" y="157.4" transform="rotate(-90 69.6 157.4)">VM2</text>
<text x="72.1" y="157.4" transform="rotate(-90 72.1 157.4)">VM3</text>
<text x="106.9" y="161">BAT54S</text>
<text x="109.1" y="158.5">D2</text>
<text x="129.3" y="158.2">0.1uF</text>
<text x="132.8" y="161">C5</text>
<text x="155.4" y="157.2">D11</text>
<text x="155.4" y="161">D12</text>
<text x="178.5" y="161">D17</text>
<text x="178.5" y="157.2">D18</text>
<text x="54.4" y="163.5">STBY</text>
<text x="68.8" y="163.5">AO1</text>
<text x="104.1" y="163.8">A</text>
<text x="115.5" y="163.8">K</text>
<text x="155.4" y="164.8">D13</text>
<text x="178.5" y="164.8">D16</text>
<text x="54.4" y="171.2">PWMB</text>
<text x="54.4" y="168.6">PWMA</text>
<text x="68.8" y="168.6">AO2</text>
<text x="110.5" y="168.5" transform="rotate(-90 110.5 168.5)">COM</text>
<text x="129.8" y="169.6">0.1uF</text>
<text x="132.6" y="171.9">C6</text>
<text x="155.4" y="168.6">D14</text>
<text x="168.6" y="169.7" transform="rotate(-90 168.6 169.7)">VBAT</text>
<text x="172.4" y="169.7" transform="rotate(-90 172.4 169.7)">GND</text>
<text x="178.5" y="168.6">D15</text>
<text x="54.4" y="176.2">AIN1</text>
<text x="54.4" y="178.8">AIN2</text>
<text x="68.6" y="176.2">BO1</text>
<text x="54.4" y="183.9">BIN2</text>
<text x="54.4" y="181.3">BIN1</text>
<text x="68.6" y="181.3">BO2</text>
<text x="56.9" y="192" transform="rotate(-90 56.9 192)">GND</text>
<text x="67" y="192" transform="rotate(-90 67 192)">PGND1</text>
<text x="72.1" y="192" transform="rotate(-90 72.1 192)">PGND2</text>
<text x="73.3" y="196.6">U3</text>
<text x="17.9" y="203.3">TP2</text>
<text x="55.9" y="199.1">PWR_FLAG</text>
<text x="73.3" y="199.1">TB6612FNG</text>
<text x="18" y="207.2">TP3</text>
<text x="17.7" y="215.1">TP5</text>
<text x="17.7" y="211.3">TP4</text>
<text x="17.5" y="218.9">TP6</text>
<text x="16.5" y="226.5">TP8</text>
<text x="16.7" y="223">TP7</text>
<text x="41.9" y="238.5">J3</text>
<text x="41.9" y="241">3.5mm</text>
</g>
<g font-size="1.3" fill="#a90000">
<text x="24.1" y="34.3">2</text>
<text x="24.1" y="36.8">1</text>
<text x="42.5" y="36.8">1</text>
<text x="42.5" y="39.3">3</text>
<text x="55.2" y="36.8">5</text>
<text x="49.5" y="46.4" transform="rotate(-90 49.5 46.4)">2</text>
<text x="25.3" y="69.8">1</text>
<text x="25.3" y="67.3">2</text>
<text x="59.6" y="71.1">3</text>
<text x="78" y="67.3">2</text>
<text x="90.7" y="67.3">3</text>
<text x="130.1" y="71.1">1</text>
<text x="140.3" y="71.1">6</text>
<text x="59.6" y="76.2">1</text>
<text x="59.6" y="73.6">2</text>
<text x="85.1" y="73" transform="rotate(-90 85.1 73)">1</text>
<text x="130.1" y="73.6">2</text>
<text x="130.1" y="76.2">3</text>
<text x="140.3" y="76.2">4</text>
<text x="140.3" y="73.6">5</text>
<text x="25.3" y="83.8">1</text>
<text x="25.3" y="81.3">2</text>
<text x="153" y="128.2">1</text>
<text x="182.8" y="128.2">14</text>
<text x="153" y="132.1">2</text>
<text x="153" y="135.9">3</text>
<text x="182.8" y="135.9">12</text>
<text x="182.8" y="132.1">13</text>
<text x="153" y="139.7">4</text>
<text x="153" y="143.5">5</text>
<text x="182.8" y="143.5">10</text>
<text x="182.8" y="139.7">11</text>
<text x="153" y="147.3">6</text>
<text x="183.4" y="147.3">9</text>
<text x="55.9" y="151.2" transform="rotate(-90 55.9 151.2)">20</text>
<text x="66" y="151.2" transform="rotate(-90 66 151.2)">24</text>
<text x="68.6" y="151.2" transform="rotate(-90 68.6 151.2)">13</text>
<text x="71.1" y="151.2" transform="rotate(-90 71.1 151.2)">14</text>
<text x="104.1" y="151.8">1</text>
<text x="112.5" y="153.1" transform="rotate(-90 112.5 153.1)">3</text>
<text x="115.5" y="151.8">2</text>
<text x="153" y="151.1">7</text>
<text x="183.4" y="151.1">8</text>
<text x="152.4" y="156.2">15</text>
<text x="152.4" y="160">16</text>
<text x="182.8" y="160">21</text>
<text x="182.8" y="156.2">22</text>
<text x="49.5" y="162.5">19</text>
<text x="49.5" y="167.6">23</text>
<text x="75.5" y="162.5">1</text>
<text x="75.5" y="167.6">5</text>
<text x="104.1" y="165.8">1</text>
<text x="112.5" y="167.1" transform="rotate(-90 112.5 167.1)">3</text>
<text x="115.5" y="165.8">2</text>
<text x="152.4" y="163.8">17</text>
<text x="152.4" y="167.6">18</text>
<text x="182.8" y="167.6">19</text>
<text x="182.8" y="163.8">20</text>
<text x="49.5" y="170.2">15</text>
<text x="167.6" y="172.8" transform="rotate(-90 167.6 172.8)">23</text>
<text x="171.4" y="172.8" transform="rotate(-90 171.4 172.8)">24</text>
<text x="49.5" y="175.2">21</text>
<text x="49.5" y="177.8">22</text>
<text x="74.9" y="175.2">11</text>
<text x="49.5" y="182.9">16</text>
<text x="49.5" y="180.3">17</text>
<text x="75.5" y="180.3">7</text>
<text x="55.9" y="196.9" transform="rotate(-90 55.9 196.9)">18</text>
<text x="66" y="196.3" transform="rotate(-90 66 196.3)">3</text>
<text x="71.1" y="196.3" transform="rotate(-90 71.1 196.3)">9</text>
<text x="35.5" y="237.5">1</text>
<text x="35.5" y="240">2</text>
</g>
<g font-size="1.3" fill="#840084">
<text x="43.3" y="34">IMax: 600mA</text>
<text x="45.1" y="31.5">VMax: 6V</text>
<text x="21.6" y="46.7">10V</text>
<text x="27.4" y="46.9">16V</text>
<text x="21.6" y="49.5">20%</text>
<text x="27.4" y="49.5">10%</text>
<text x="60.2" y="56.6">10V</text>
<text x="60.2" y="59.1">20%</text>
<text x="66.8" y="56.6">16V</text>
<text x="66.8" y="59.1">10%</text>
</g>
<text font-size="1.3" fill="#0000c2" x="27.7" y="74.1">Default: 1-2 (Bypass MCU)</text>
<g font-size="1.3" fill="#a5a4a2">
<text x="126.3" y="203.2">1</text>
<text x="146.6" y="203.2">8</text>
<text x="126.3" y="208.3">2</text>
<text x="146.6" y="208.3">7</text>
<text x="126.3" y="213.3">3</text>
<text x="146.6" y="213.3">6</text>
<text x="126.3" y="218.4">4</text>
<text x="146.6" y="218.4">5</text>
</g>
<g font-size="1.3" fill="#939391">
<text x="130.6" y="204.2">GND</text>
<text x="130.6" y="209.3">GND</text>
<text x="139.9" y="209.3">VDD</text>
<text x="139.9" y="204.2">VDD</text>
<text x="176.5" y="208">C15</text>
<text x="130.6" y="214.3">IN</text>
<text x="139.9" y="214.3">OUT</text>
<text x="176.5" y="210.5">0.1uF</text>
<text x="119.2" y="216.9">U4</text>
<text x="130.6" y="219.4">GND</text>
<text x="139.9" y="219.4">VDD</text>
<text x="133.5" y="225.8">TC4420</text>
</g>
<g font-size="1.3" fill="#9c9b98">
<text x="176.5" y="213.1">16V</text>
<text x="176.5" y="215.6">10%</text>
</g>
</svg>
